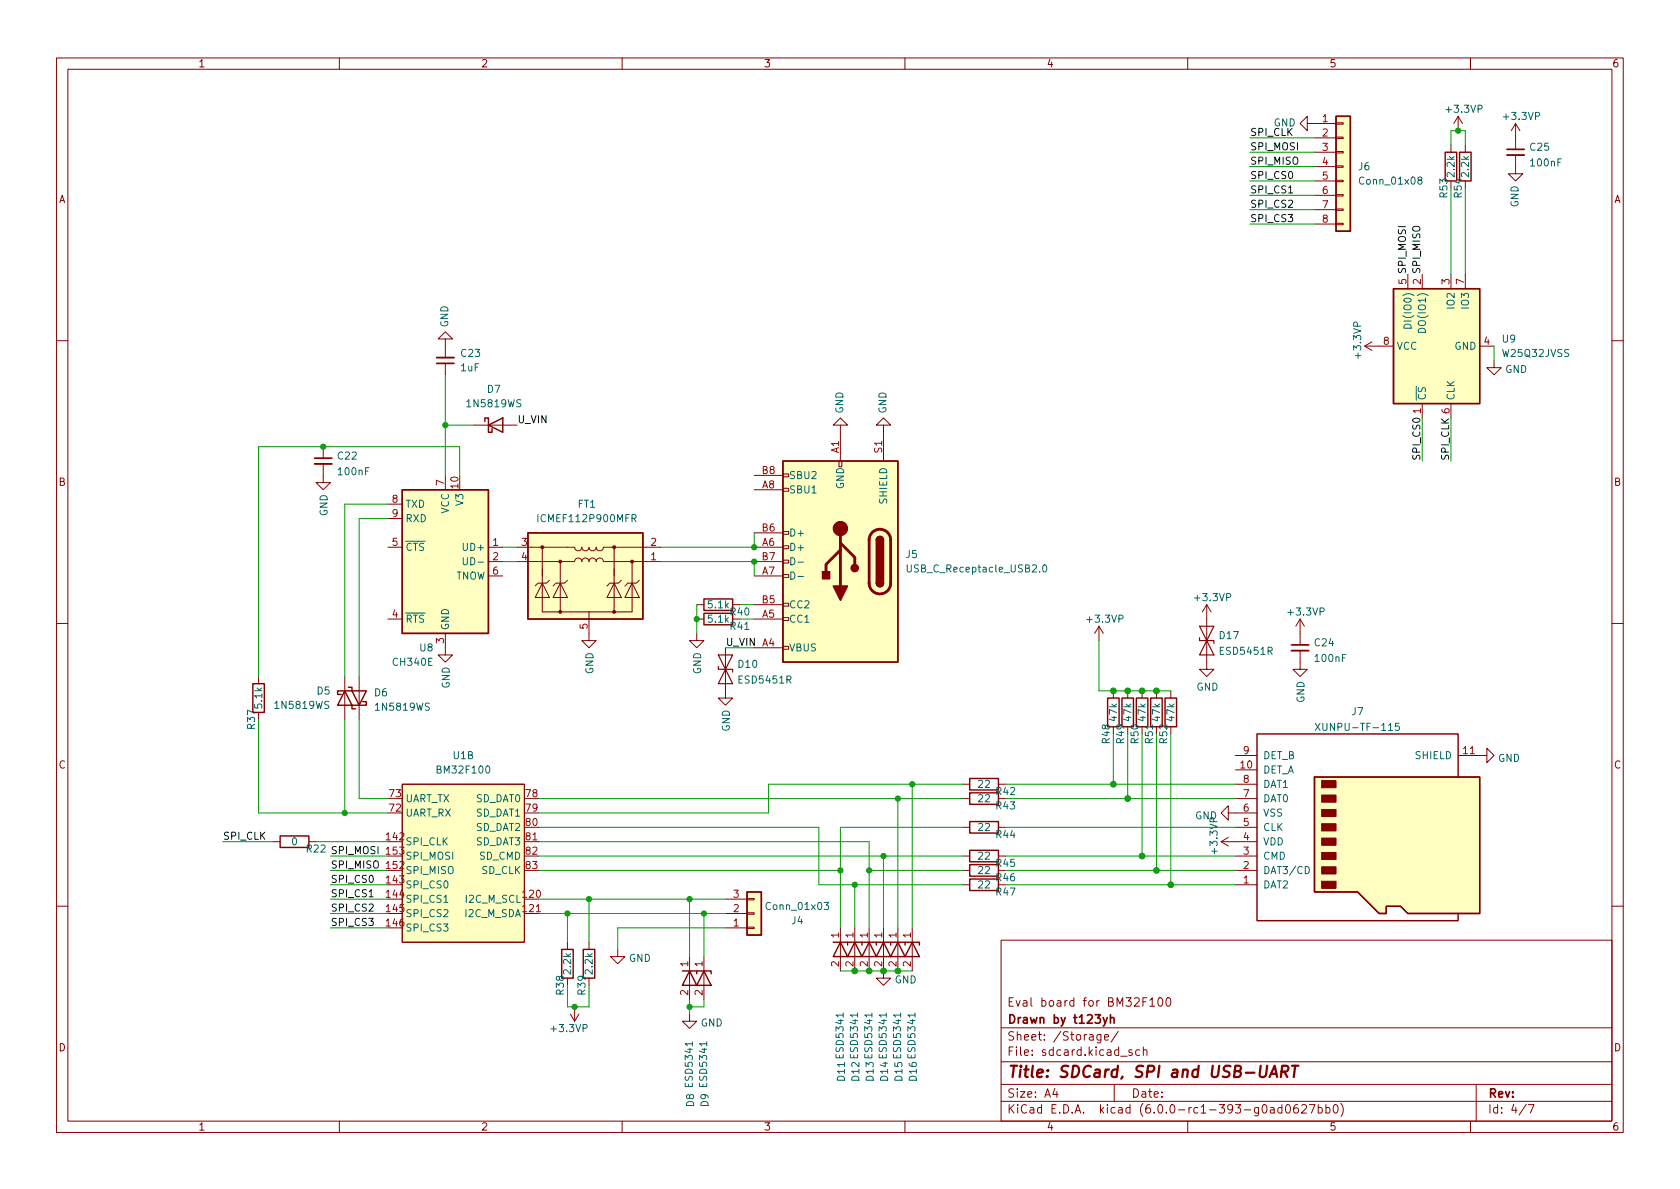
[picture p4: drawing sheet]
<svg xmlns="http://www.w3.org/2000/svg" width="297mm" height="210mm" viewBox="0 0 297 210" stroke-linecap="round" stroke-linejoin="round" font-family="sans-serif">
<g fill="none" stroke="#840000" stroke-width=".18">
<path d="M10 10.2h277v190.1h-277zM12 12.2h273v186.1h-273zM60 10.2v2M110 10.2v2M160 10.2v2M210 10.2v2M260 10.2v2M231.1 21.8v1.3l-1.2-1.3 1.2-1.2v1.2h5.1M232.4 24.4h3.8M232.4 26.9h3.8M232.4 29.5h3.8M232.4 32h3.8"/>
<path d="M232.4 34.5h3.8M232.4 37.1h3.8M232.4 39.6h3.8M236.2 39.5h1.3v.2h-1.3zM236.2 37h1.3v.2h-1.3zM236.2 34.4h1.3v.3h-1.3zM236.2 31.9h1.3v.2h-1.3zM236.2 29.3h1.3v.3h-1.3zM236.2 26.8h1.3v.2h-1.3zM236.2 24.3h1.3v.2h-1.3zM236.2 21.7h1.3v.3h-1.3zM256.5 25.6v1.3"/>
<path d="M257.8 20.6l-.8 1.2M257.8 20.6v2.5M257.8 20.6l.8 1.2M259.1 25.6v1.3M268 27.4v3.3h-1.3l1.3 1.3 1.2-1.3h-1.2M268 21.8v4.6M268 21.8l-.8 1.3M268 21.8l.7 1.3M78.7 59.9h1.3l-1.3-1.2-1.2 1.2h1.2v3.3M248.9 48.5v2.5M251.5 48.5v2.5M256.5 48.5v2.5"/>
<path d="M259.1 48.5v2.5M10 60.2h2M57.1 79v2M78.7 64.3v2M83.8 75.2h7.6M148.6 75.2h1.3l-1.3-1.3-1.3 1.3h1.3v6.3M156.2 75.2h1.3l-1.3-1.3-1.3 1.3h1.3v6.3M241.3 61.2l1.3 .8M241.3 61.2h5.1M242.6 60.4l-1.3 .8M251.5 71.4v2.5M256.5 71.4v2.5"/>
<path d="M261.6 61.2h2.6M264.2 63.7v1.3h1.2l-1.2 1.3-1.3-1.3h1.3M285 60.2h2M57.1 82v3.3h1.3l-1.3 1.3-1.2-1.3h1.2M68.6 96.8h2.5M68.6 89.1h2.5M68.6 91.7h2.5M78.7 84.1v2.5M86.4 96.8h2.5M86.4 99.3h2.5M91.4 96.8h10.2a.64 .64 0 0 0 .6 .6 .64 .64 0 0 0 .7-.6 .64 .64 0 0 0 .6 .6 .64 .64 0 0 0 .6-.6 .64 .64 0 0 0 .7 .6 .64 .64 0 0 0 .6-.6 .64 .64 0 0 0 .6 .6 .64 .64 0 0 0 .7-.6h10.1M91.4 99.3h10.2a.64 .64 0 0 1 .6-.6 .64 .64 0 0 1 .7 .6 .64 .64 0 0 1 .6-.6 .64 .64 0 0 1 .6 .6 .64 .64 0 0 1 .7-.6 .64 .64 0 0 1 .6 .6 .64 .64 0 0 1 .6-.6 .64 .64 0 0 1 .7 .6h10.1"/>
<path d="M95.9 96.8v11.4h15.9v-8.9M99.1 99.3v8.9M108.6 96.8v11.4M133.3 96.8h5.1M133.3 86.6h5.1M133.3 94.2h5.1M133.3 99.3h5.1M133.3 84.1h5.1M138.4 83.8h1v.5h-1zM138.4 86.4h1v.5h-1zM138.4 94h1v.5h-1zM138.4 96.5h1v.5h-1z"/>
<path d="M138.4 99.1h1v.5h-1zM148.3 81.5h.5v1h-.5zM10 110.2h2M45.7 119.6v1.3M61 119.6v7.6M63.5 119.6v7.6M68.6 109.5h2.5M78.7 112v3.8h1.3l-1.3 1.3-1.2-1.3h1.2M86.4 101.8h2.5M95.9 103.1l1.3 2.6h-2.6zM97.2 102.6l-.6 .5h-1.5l-.5 .5M99.1 103.1l1.2 2.6h-2.5z"/>
<path d="M100.3 102.6l-.5 .5h-1.5l-.5 .5M104.1 108.2v5.1h1.3l-1.3 1.2-1.2-1.2h1.2M108.6 103.1l1.3 2.6h-2.6zM109.9 102.6l-.6 .5h-1.5l-.5 .5M111.8 103.1l1.2 2.6h-2.5zM113 102.6l-.5 .5h-1.5l-.5 .5M123.2 112v1.3h1.3l-1.3 1.2-1.3-1.2h1.3M123.2 109.5h1.3M123.2 106.9h1.3M128.3 114.5v8.9h1.2l-1.2 1.3-1.3-1.3h1.3M129.5 106.9h1.3M133.3 109.5h5.1"/>
<path d="M133.3 106.9h5.1M133.3 114.5h5.1M133.3 101.8h5.1M138.4 101.6h1v.5h-1zM138.4 106.7h1v.5h-1zM138.4 109.2h1v.5h-1zM138.4 114.3h1v.5h-1zM194.3 110.7l-.8 1.3M194.3 110.7v2.6M194.3 110.7l.8 1.3M213.4 106.9v11.5h1.2l-1.2 1.2-1.3-1.2h1.3M213.4 106.9l-.8 1.3"/>
<path d="M213.4 106.9l.7 1.3M229.9 115.1v3.3h1.2l-1.2 1.2-1.3-1.2h1.3M229.9 109.5l-.8 1.2M229.9 109.5v4.5M229.9 109.5l.7 1.2M285 110.2h2M71.1 138.7h21.6v27.9h-21.6zM170.2 138.7h1.2M176.5 138.7h1.3M196.8 122.2v1.2M199.4 122.2v1.2M201.9 122.2v1.2"/>
<path d="M204.5 122.2v1.2M207 122.2v1.2M218.4 136.1h3.8M218.4 133.6h3.8M218.4 138.7h3.8M257.8 133.6h5.1v-1.3l1.3 1.3-1.3 1.3v-1.3M48.3 148.8h1.2M54.6 148.8h1.3M92.7 148.8h2.5M128.3 159h3.8M132.1 158.9h1.2v.2h-1.2zM170.2 156.5h1.2"/>
<path d="M170.2 153.9h1.2M170.2 151.4h1.2M170.2 146.3h1.2M170.2 141.2h1.2M176.5 151.4h1.3M176.5 146.3h1.3M176.5 141.2h1.3M215.9 148.8h6.3M215.9 148.8l1.3 .8M217.2 143.8v-1.3l-1.3 1.3 1.3 1.2v-1.2h5M217.2 148.1l-1.3 .7M218.4 156.5h3.8"/>
<path d="M218.4 153.9h3.8M218.4 151.4h3.8M218.4 146.3h3.8M218.4 141.2h3.8M10 160.2h2M100.3 166.6v1.3M100.8 179.3l.8 1.3M101.6 178v2.6M102.4 179.3l-.8 1.3M104.1 166.6v1.3M109.2 167.9v1.3h1.3l-1.3 1.2-1.3-1.2h1.3M121.9 179.3v1.3h1.3l-1.3 1.3-1.3-1.3h1.3"/>
<path d="M121.9 169.2v7.6M124.5 169.2v7.6M128.3 164.1h3.8M128.3 161.5h3.8M132.1 161.4h1.2v.3h-1.2zM132.1 164h1.2v.2h-1.2zM148.6 164.1v7.6M151.1 164.1v7.6M153.7 164.1v7.6M156.2 164.1v8.9h1.3l-1.3 1.2-1.3-1.2h1.3M158.7 164.1v7.6M161.3 164.1v7.6"/>
<path d="M177 166.3h108v32h-108zM202.1 177.1h.5M202.8 176.4h-.7v1.5M203.3 176.9l.4-.5v1.5M203.3 177.9h.8M204.9 176.5l.2-.1a.81 .81 0 0 1 .6 .7 .81 .81 0 0 1-.3 .8h-.2a.81 .81 0 0 1-.6-.6 .81 .81 0 0 1 .3-.8zM206.3 176.6l.2-.2a.81 .81 0 0 1 .6 .7 .81 .81 0 0 1-.3 .8h-.2a.81 .81 0 0 1-.3-1.3zM285 160.2h2M60 198.3v2M110 198.3v2M160 198.3v2M177 194.8h108"/>
<path d="M177 191.8h108M177 187.8h108M177 181.8h108M186.5 192.5l-.4 1h1M186.9 193v1M194.6 182.9v1.2l-.2 .3h-.4M194.6 183l-.4-.1-.3 .3v.4l.2 .3h.5M195.3 183.4l.7-.1-.1-.3-.4-.1-.2 .2 .1 .8h.5M197 191.8v3M197.7 182.4l-1.3 1.9M198.1 186.8h1.2M200.1 185.7l-.3-.1-.2 .2v.3l.5 .1v.4h-.5"/>
<path d="M201.5 185.7l-.4-.1-.3 .3v.4l.1 .3h.6M202.1 185.8l.3-.2 .3 .1 .1 .9M202.1 185.1v1.5M210 198.3v2M224.6 195.9h.6l.1 .9M225.3 196.2l-.5 .1a.29 .29 0 0 0-.2 .2 .29 .29 0 0 0 .2 .3h.5M226.6 195.9l-.4-.1-.3 .3v.4l.2 .3h.5M226.6 195.3v1.5M227.5 195.4l.1-.1a.81 .81 0 0 1 .6 .7 .81 .81 0 0 1-.3 .8h-.1a.81 .81 0 0 1-.6-.6 .81 .81 0 0 1 .3-.8zM229.4 195.3a.59 .59 0 0 0-.7 .7v.5l.2 .3h.4l.2-.1 .1-.5-.2-.2-.4-.1-.3 .3M230.1 195.5l.6-.2 .2 .2 .1 .3-.9 1h.9M231.5 195.3h1l-.6 1.5"/>
<path d="M233.1 195.9l.4-.1 .3 .3v.4l-.2 .3h-.5M233.1 195.3v1.5M234.4 195.9l.5-.1 .2 .3v.4l-.1 .3h-.6M234.4 195.3v1.5M235.9 195.4l.2-.1a.81 .81 0 0 1 .6 .7 .81 .81 0 0 1-.3 .8h-.2a.81 .81 0 0 1-.6-.6 .81 .81 0 0 1 .3-.8zM237.1 195.1a1.72 1.72 0 0 1 0 2.3M260 198.3v2M261 191.8v6.5M269.9 195.3l-1.3 1.9M270.2 195.3h1l-.6 1.5"/>
</g>
<path d="M224.5 190.5l.9-2 .4 2M224.7 189.9h1M226.6 189.5h.7a.55 .55 0 0 0 .5-.5 .55 .55 0 0 0-.3-.5h-.8l-.2 2M227.1 189.5l.5 1M228.4 188.5h1.2M229 188.5l-.2 2" fill="none" stroke="#840000" stroke-width=".4"/>
<path d="M266.4 26.4h3.1M77.2 64.3h3.1M55.6 81h3.1M228.3 114h3.1M195.1 179.9l.3 1M195.8 179.9l-.5 1.4-.2 .1M196.3 179.4v1.5M196.3 180.1l.3-.2 .3 .1 .1 .9" fill="none" stroke="#840000" stroke-width=".3"/>
<g fill="#ffffc2" stroke="#ffffc2" stroke-width=".18">
<path d="M232.4 137.4h29.2v24.1h-12.7l-1.3-1.2h-2.5v1.2h-1.3l-3.8-3.8h-7.6z"/>
<path d="M71.1 138.7h21.6v27.9h-21.6z"/>
<path d="M246.4 51h15.2v20.4h-15.2z"/>
<path d="M236.2 20.6h2.6v20.3h-2.6z"/>
<path d="M138.4 81.5h20.3v35.6h-20.3z"/>
<path d="M71.1 86.6h15.3v25.4h-15.3z"/>
<path d="M93.3 94.2h20.4v15.3h-20.4z"/>
<path d="M132.1 157.7h2.5v7.6h-2.5z"/>
</g>
<g fill="none" stroke="#840000" stroke-width=".25">
<path d="M236.2 20.6h2.6v20.3h-2.6zM255.5 26.9h2.1v5.1h-2.1zM258.1 26.9h2v5.1h-2zM246.4 51h15.2v20.4h-15.2zM85.7 74.5v-.6h.7v2.5h.6v-.6M86.4 75.2l2.5-1.3v2.5zM71.1 86.6h15.3v25.4h-15.3zM93.3 94.2h20.4v15.3h-20.4zM138.4 81.5h20.3v35.6h-20.3zM154.9 95.5a.64 .64 0 0 1 .7-.6 .64 .64 0 0 1 .6 .6M124.5 108.5h5v2h-5zM124.5 105.9h5v2h-5z"/>
<path d="M154.9 103.1a.64 .64 0 0 0 .7 .7 .64 .64 0 0 0 .6-.7M44.7 120.9h2v5.1h-2zM61 122.2l1.2 2.5h-2.5zM61.6 121.5h.6v.7h-2.5v.6h.6M62.2 122.2h2.6l-1.3 2.5zM64.1 124.1h.7v.6h-2.6v.6h.7M171.4 137.7h5.1v2h-5.1zM195.8 123.4h2.1v5.1h-2.1zM198.4 123.4h2v5.1h-2zM200.9 123.4h2v5.1h-2zM203.5 123.4h2v5.1h-2zM206 123.4h2v5.1h-2z"/>
<path d="M232.4 137.4h29.2v24.1h-12.7l-1.3-1.2h-2.5v1.2h-1.3l-3.8-3.8h-7.6zM257.8 137.4v-7.6h-35.6v33h35.6v-1.3M49.5 147.8h5.1v2.1h-5.1zM132.1 157.7h2.5v7.6h-2.5zM171.4 152.9h5.1v2h-5.1zM171.4 150.4h5.1v2h-5.1zM171.4 155.4h5.1v2.1h-5.1zM171.4 145.3h5.1v2h-5.1zM171.4 140.2h5.1v2h-5.1zM99.3 167.9h2v5.1h-2zM103.1 167.9h2.1v5.1h-2.1zM120.6 171.7h2.6v.5"/>
<path d="M121.9 171.7l1.3 2.5h-2.6zM123.2 171.7h2.5v.5M124.5 171.7l1.2 2.5h-2.5zM147.3 166.6h2.6v.5M148.6 166.6l1.3 2.6h-2.6zM149.9 166.6h2.5v.5M151.1 166.6l1.3 2.6h-2.5zM152.4 166.6h2.5v.5M153.7 166.6l1.2 2.6h-2.5zM154.9 166.6h2.6v.5M156.2 166.6l1.3 2.6h-2.6zM157.5 166.6h2.5v.5"/>
<path d="M158.7 166.6l1.3 2.6h-2.5zM160 166.6h2.6v.5M161.3 166.6l1.3 2.6h-2.6z"/>
</g>
<g fill="#840000" stroke="#840000" stroke-width=".18">
<path d="M233.7 138h2.5v1.3h-2.5z"/>
<path d="M233.7 140.6h2.5v1.3h-2.5z"/>
<path d="M233.7 143.1h2.5v1.3h-2.5z"/>
<path d="M233.7 145.7h2.5v1.2h-2.5z"/>
<path d="M233.7 148.2h2.5v1.3h-2.5z"/>
<path d="M233.7 150.7h2.5v1.3h-2.5z"/>
<path d="M233.7 153.3h2.5v1.3h-2.5z"/>
<path d="M233.7 155.8h2.5v1.3h-2.5z"/>
<circle cx="148.6" cy="93.5" r="1.27"/>
<circle cx="111.8" cy="99.3" r=".25"/>
<circle cx="108.6" cy="108.2" r=".25"/>
<circle cx="108.6" cy="96.8" r=".25"/>
<circle cx="99.1" cy="108.2" r=".25"/>
<circle cx="99.1" cy="99.3" r=".25"/>
<circle cx="95.9" cy="96.8" r=".25"/>
</g>
<g fill="none" stroke="#006464" stroke-width=".18">
<path d="M250.9 31.8l-.2-.2 .1-.2 .1-.1 .4 .1 .1 .1v.2l-.6 .2-.1 .2v.2l.2 .3h.3l.2-.3v-.3l-.2-.2M248.3 57.6a.68 .68 0 0 1 .8-.2 .68 .68 0 0 1 .4 .6h-1.3zM250.9 58.2a.66 .66 0 0 1 .8-.1 .66 .66 0 0 1 .3 .7h-1.2zM81.9 98.6v1l.2 .3 .4-.1 .1-.2v-1M139.8 98.6a.64 .64 0 0 1 .8 .6 .64 .64 0 0 1-.8 .7zM141.1 99.4h1M160.4 99.9v1l.2 .3h.3l.2-.3v-1M184.5 99.9h.2a.68 .68 0 0 1 .4 .6 .68 .68 0 0 1-.4 .7 .84 .84 0 0 1-.2-1.3zM139.8 101.2a.64 .64 0 0 1 .8 .6 .64 .64 0 0 1-.8 .6zM141.1 101.9h1M232.6 127.9l.8 1.3M233.4 127.9l-.8 1.3"/>
<path d="M247.4 127.9h-.6l-.1 .6 .2-.1h.4l.1 .2v.5l-.2 .1-.5-.1M78.5 159.6h.7M145.7 159.6h.8l-.4 .5 .3 .1v.5l-.1 .1-.6-.1M230.8 153.2a.64 .64 0 0 1 .7 .7 .64 .64 0 0 1-.7 .6z"/>
</g>
<path d="M127 117.9v.5h2.5v.5M127 115.8h2.5l-1.2 2.6zM128.3 118.4l1.2 2.5h-2.5zM212.1 112.8v.5h2.5v.5M212.1 110.7h2.5l-1.2 2.6zM213.4 113.3l1.2 2.5h-2.5z" fill="none" stroke="#840000" stroke-width=".2"/>
<path d="M266.4 27.4h3.1M77.2 63.2h3.1M55.6 82h3.1M228.3 115.1h3.1" fill="none" stroke="#840000" stroke-width=".33"/>
<path d="M148.6 96l2.5 2.5v1.3M148.6 97.3l-2.6 2.5v1.3M148.6 93.5v10.1M154.2 94.2a1.91 1.91 0 0 1 2.1-.5 1.91 1.91 0 0 1 1.2 1.8v7.6a1.91 1.91 0 0 1-1.9 1.9 1.91 1.91 0 0 1-1.9-1.9v-7.8l.1-.6z" fill="none" stroke="#840000" stroke-width=".51"/>
<g fill="#840000" stroke="#840000" stroke-width=".25">
<path d="M155.1 95.1a.64 .64 0 0 1 .7-.2 .64 .64 0 0 1 .4 .6h-1.3z"/>
<path d="M154.9 95.5h1.3v7.6h-1.3z"/>
<path d="M154.9 103.1h1.3a.64 .64 0 0 1-.6 .7 .64 .64 0 0 1-.7-.7z"/>
<path d="M147.3 103.6h2.6l-1.3 2.6z"/>
<path d="M145.4 101.1h1.3v1.3h-1.3z"/>
<circle cx="151.1" cy="100.5" r=".63"/>
</g>
<path d="M227.8 34.1h.8M65.3 158.6h.7" fill="none" stroke="#0f0f0f" stroke-width=".18"/>
<g fill="none" stroke="#009600" stroke-width=".18">
<path d="M221 29.5h11.4M221 32h11.4M221 34.5h11.4M221 24.4h11.4M221 39.6h11.4M221 37.1h11.4M221 26.9h11.4M256.5 25.6v-2.5h2.6v2.5M256.5 33.3v15.2M259.1 33.3v15.2M78.7 66.3v17.8M78.7 75.2h5.1"/>
<path d="M251.5 73.9v7.6M256.5 73.9v7.6M264.2 61.2v2.5M68.6 89.1h-7.6v30.5M68.6 91.7h-5.1v27.9M81.3 84.1v-5.1h-35.6v40.6M88.9 99.3h2.5M88.9 96.8h2.5M116.8 99.3h16.5v2.5M133.3 94.2v2.6h-16.5M123.2 106.9v5.1M128.3 114.5h5"/>
<path d="M130.8 106.9h2.5M130.8 109.5h2.5M194.3 113.3v8.9h12.7M45.7 127.2v16.6h22.9M61 127.2v16.6M63.5 127.2v14h5.1M161.3 138.7v25.4M170.2 138.7h-34.3v5.1h-40.7M177.8 138.7h40.6M196.8 129.8v8.9M199.4 129.8v11.4M201.9 129.8v21.6"/>
<path d="M204.5 129.8v24.1M207 129.8v26.7M39.4 148.8h8.9M55.9 148.8h12.7M58.4 159h10.2M58.4 151.4h10.2M58.4 153.9h10.2M58.4 156.5h10.2M95.2 159h33.1M95.2 148.8h58.5v15.3M95.2 151.4h75M95.2 146.3h49.6v10.2h25.4"/>
<path d="M95.2 153.9h53.4M95.2 141.2h75M104.1 159v7.6M121.9 159v10.2M151.1 156.5v7.6M153.7 153.9h16.5M156.2 151.4v12.7M158.7 141.2v22.9M170.2 146.3h-21.6v17.8M177.8 151.4h40.6M177.8 146.3h40.6M177.8 153.9h40.6"/>
<path d="M177.8 141.2h40.6M177.8 156.5h40.6M58.4 161.5h10.2M58.4 164.1h10.2M95.2 161.5h33.1M100.3 174.2v3.8h3.8v-3.8M100.3 161.5v5.1M121.9 176.8v2.5M124.5 176.8v1.2h-2.6M124.5 161.5v7.7M128.3 164.1h-19.1v3.8M148.6 171.7h12.7"/>
</g>
<g fill="#009600" stroke="#009600" stroke-width=".18">
<circle cx="104.1" cy="159" r=".46"/>
<circle cx="61" cy="143.8" r=".46"/>
<circle cx="133.3" cy="96.8" r=".46"/>
<circle cx="133.3" cy="99.3" r=".46"/>
<circle cx="124.5" cy="161.5" r=".46"/>
<circle cx="123.2" cy="109.5" r=".46"/>
<circle cx="121.9" cy="159" r=".46"/>
<circle cx="100.3" cy="161.5" r=".46"/>
<circle cx="101.6" cy="178" r=".46"/>
<circle cx="121.9" cy="178" r=".46"/>
<circle cx="151.1" cy="171.7" r=".51"/>
<circle cx="57.1" cy="79" r=".46"/>
<circle cx="78.7" cy="75.2" r=".46"/>
<circle cx="156.2" cy="171.7" r=".51"/>
<circle cx="153.7" cy="171.7" r=".51"/>
<circle cx="151.1" cy="156.5" r=".46"/>
<circle cx="158.8" cy="171.7" r=".51"/>
<circle cx="148.6" cy="153.9" r=".46"/>
<circle cx="153.7" cy="153.9" r=".46"/>
<circle cx="158.7" cy="141.2" r=".46"/>
<circle cx="156.2" cy="151.4" r=".46"/>
<circle cx="161.3" cy="138.7" r=".46"/>
<circle cx="201.9" cy="151.4" r=".51"/>
<circle cx="204.5" cy="153.9" r=".51"/>
<circle cx="199.4" cy="141.2" r=".51"/>
<circle cx="196.9" cy="138.7" r=".51"/>
<circle cx="207" cy="156.5" r=".51"/>
<circle cx="257.8" cy="23.1" r=".46"/>
<circle cx="201.9" cy="122.2" r=".51"/>
<circle cx="204.5" cy="122.2" r=".51"/>
<circle cx="196.9" cy="122.2" r=".51"/>
<circle cx="199.4" cy="122.2" r=".51"/>
</g>
<text font-size="2.8" fill="#840000" x="178" y="190.6">Title: SDCard, SPI and USB-UART</text>
<g font-size="2.1" fill="#840000">
<text x="178" y="178">Eval board for BM32F100</text>
<text x="178" y="184">Sheet: /Storage/</text>
<text x="178" y="181">Drawn by t123yh</text>
<text x="178" y="186.7">File: sdcard.kicad_sch</text>
<text x="178" y="196.9">KiCad E.D.A. kicad (6.0.0-rc1-393-g0ad0627bb0)</text>
<text x="178" y="194.1">Size: A4</text>
<text x="200" y="194.1">Date:</text>
<text x="263" y="194.1">Rev:</text>
<text x="263" y="196.9">Id: 4/7</text>
</g>
<g font-size="1.8" fill="#840000">
<text x="35" y="11.9">1</text>
<text x="85" y="11.9">2</text>
<text x="135" y="11.9">3</text>
<text x="185" y="11.9">4</text>
<text x="235" y="11.9">5</text>
<text x="285" y="11.9">6</text>
<text x="10.3" y="35.9">A</text>
<text x="285.3" y="35.9">A</text>
<text x="10.3" y="85.9">B</text>
<text x="285.3" y="85.9">B</text>
<text x="10.3" y="135.9">C</text>
<text x="285.3" y="135.9">C</text>
<text x="176.2" y="155.8">R46</text>
<text x="10.3" y="185.9">D</text>
<text x="285.3" y="185.9">D</text>
<text x="35" y="199.9">1</text>
<text x="85" y="199.9">2</text>
<text x="135" y="199.9">3</text>
<text x="185" y="199.9">4</text>
<text x="235" y="199.9">5</text>
<text x="285" y="199.9">6</text>
</g>
<g font-size="1.8" fill="#006464">
<text x="225.2" y="22.3">GND</text>
<text x="255.9" y="19.9">+3.3VP</text>
<text x="266.1" y="21.2">+3.3VP</text>
<text x="270.6" y="26.6">C25</text>
<text x="270.8" y="29.4">100nF</text>
<text x="240.2" y="30.1">J6</text>
<text x="240.7" y="32.6">Conn_01x08</text>
<text x="255.9" y="34.9" transform="rotate(-90 255.9 34.9)">R53</text>
<text x="257.2" y="31.2" transform="rotate(-90 257.2 31.2)">2.2k</text>
<text x="258.4" y="34.9" transform="rotate(-90 258.4 34.9)">R54</text>
<text x="259.7" y="31.2" transform="rotate(-90 259.7 31.2)">2.2k</text>
<text x="268.5" y="36.7" transform="rotate(-90 268.5 36.7)">GND</text>
<text x="79.2" y="57.9" transform="rotate(-90 79.2 57.9)">GND</text>
<text x="249.6" y="57.4" transform="rotate(-90 249.6 57.4)">DI(IO0)</text>
<text x="252.1" y="58.2" transform="rotate(-90 252.1 58.2)">DO(IO1)</text>
<text x="257.2" y="54.4" transform="rotate(-90 257.2 54.4)">IO2</text>
<text x="259.7" y="54.4" transform="rotate(-90 259.7 54.4)">IO3</text>
<text x="81.5" y="65.6">1uF</text>
<text x="81.6" y="63.1">C23</text>
<text x="240.7" y="63.1" transform="rotate(-90 240.7 63.1)">+3.3VP</text>
<text x="246.9" y="61.8">VCC</text>
<text x="257.2" y="61.8">GND</text>
<text x="265.6" y="60.6">U9</text>
<text x="265.8" y="63.1">W25Q32JVSS</text>
<text x="266.1" y="65.9">GND</text>
<text x="86.2" y="69.5">D7</text>
<text x="252.1" y="70.9" transform="rotate(-90 252.1 70.9)">~{CS}</text>
<text x="257.2" y="70.9" transform="rotate(-90 257.2 70.9)">CLK</text>
<text x="82.8" y="72">1N5819WS</text>
<text x="149.1" y="73.1" transform="rotate(-90 149.1 73.1)">GND</text>
<text x="156.7" y="73.1" transform="rotate(-90 156.7 73.1)">GND</text>
<text x="59.8" y="81.3">C22</text>
<text x="59.9" y="84">100nF</text>
<text x="71.6" y="89.8">TXD</text>
<text x="81.9" y="89.3" transform="rotate(-90 81.9 89.3)">V3</text>
<text x="102.2" y="89.8">FT1</text>
<text x="139.4" y="87.2">SBU1</text>
<text x="139.4" y="84.7">SBU2</text>
<text x="149.2" y="86.5" transform="rotate(-90 149.2 86.5)">GND</text>
<text x="156.8" y="89" transform="rotate(-90 156.8 89)">SHIELD</text>
<text x="57.9" y="91.3" transform="rotate(-90 57.9 91.3)">GND</text>
<text x="71.6" y="92.3">RXD</text>
<text x="79.4" y="90.9" transform="rotate(-90 79.4 90.9)">VCC</text>
<text x="95.6" y="92.3">ICMEF112P900MFR</text>
<text x="139.4" y="94.9">D+</text>
<text x="71.6" y="97.4">~{CTS}</text>
<text x="82.3" y="97.4">UD+</text>
<text x="82.7" y="99.9">UD-</text>
<text x="139.4" y="97.4">D+</text>
<text x="160.2" y="98.7">J5</text>
<text x="161" y="101.2">USB_C_Receptacle_USB2.0</text>
<text x="80.4" y="102.5">TNOW</text>
<text x="125.3" y="107.6">5.1k</text>
<text x="139.4" y="107.6">CC2</text>
<text x="211.5" y="106.3">+3.3VP</text>
<text x="71.6" y="110.1">~{RTS}</text>
<text x="79.4" y="111.5" transform="rotate(-90 79.4 111.5)">GND</text>
<text x="125.3" y="110.1">5.1k</text>
<text x="129.2" y="111.4">R41</text>
<text x="129.2" y="108.8">R40</text>
<text x="139.4" y="110.1">CC1</text>
<text x="192.4" y="110.1">+3.3VP</text>
<text x="215.7" y="113">D17</text>
<text x="228" y="108.8">+3.3VP</text>
<text x="69.6" y="117.7">CH340E</text>
<text x="74.2" y="115.2">U8</text>
<text x="104.9" y="119.2" transform="rotate(-90 104.9 119.2)">GND</text>
<text x="124" y="119.2" transform="rotate(-90 124 119.2)">GND</text>
<text x="130.6" y="118.1">D10</text>
<text x="139.4" y="115.2">VBUS</text>
<text x="215.9" y="115.8">ESD5451R</text>
<text x="232.5" y="114.3">C24</text>
<text x="232.7" y="117.1">100nF</text>
<text x="46.4" y="125.2" transform="rotate(-90 46.4 125.2)">5.1k</text>
<text x="48.8" y="125.3">1N5819WS</text>
<text x="56.1" y="122.8">D5</text>
<text x="66.2" y="123.1">D6</text>
<text x="66.6" y="125.7">1N5819WS</text>
<text x="79.5" y="121.8" transform="rotate(-90 79.5 121.8)">GND</text>
<text x="130.8" y="120.9">ESD5451R</text>
<text x="211.5" y="122.1">GND</text>
<text x="230.6" y="124.3" transform="rotate(-90 230.6 124.3)">GND</text>
<text x="45.1" y="128.9" transform="rotate(-90 45.1 128.9)">R37</text>
<text x="129" y="129.4" transform="rotate(-90 129 129.4)">GND</text>
<text x="196.2" y="131.4" transform="rotate(-90 196.2 131.4)">R48</text>
<text x="197.5" y="127.5" transform="rotate(-90 197.5 127.5)">47k</text>
<text x="198.8" y="131.4" transform="rotate(-90 198.8 131.4)">R49</text>
<text x="200" y="127.5" transform="rotate(-90 200 127.5)">47k</text>
<text x="201.3" y="131.4" transform="rotate(-90 201.3 131.4)">R50</text>
<text x="202.6" y="127.5" transform="rotate(-90 202.6 127.5)">47k</text>
<text x="203.8" y="131.4" transform="rotate(-90 203.8 131.4)">R51</text>
<text x="205.1" y="127.5" transform="rotate(-90 205.1 127.5)">47k</text>
<text x="206.4" y="131.4" transform="rotate(-90 206.4 131.4)">R52</text>
<text x="207.6" y="127.5" transform="rotate(-90 207.6 127.5)">47k</text>
<text x="233.8" y="129.2">XUNPU-TF-115</text>
<text x="239" y="126.5">J7</text>
<text x="77.5" y="136.8">BM32F100</text>
<text x="80.1" y="134.2">U1B</text>
<text x="223.3" y="136.8">DET_A</text>
<text x="223.3" y="134.2">DET_B</text>
<text x="250.3" y="134.2">SHIELD</text>
<text x="264.8" y="134.7">GND</text>
<text x="71.6" y="141.9">UART_TX</text>
<text x="84.1" y="141.9">SD_DAT0</text>
<text x="173" y="141.9">22</text>
<text x="173" y="139.3">22</text>
<text x="176.2" y="143.1">R43</text>
<text x="176.2" y="140.6">R42</text>
<text x="223.3" y="141.9">DAT0</text>
<text x="223.3" y="139.3">DAT1</text>
<text x="51.6" y="149.5">0</text>
<text x="71.6" y="149.5">SPI_CLK</text>
<text x="71.6" y="144.4">UART_RX</text>
<text x="84.1" y="144.4">SD_DAT1</text>
<text x="84.1" y="146.9">SD_DAT2</text>
<text x="84.1" y="149.5">SD_DAT3</text>
<text x="173" y="146.9">22</text>
<text x="176.2" y="148.2">R44</text>
<text x="211.3" y="144.9">GND</text>
<text x="223.3" y="149.5">VDD</text>
<text x="223.3" y="146.9">CLK</text>
<text x="223.3" y="144.4">VSS</text>
<text x="71.6" y="154.6">SPI_MISO</text>
<text x="71.6" y="152">SPI_MOSI</text>
<text x="84.7" y="152">SD_CMD</text>
<text x="85.1" y="154.6">SD_CLK</text>
<text x="173" y="154.6">22</text>
<text x="173" y="152">22</text>
<text x="176.2" y="153.3">R45</text>
<text x="215.3" y="150.7" transform="rotate(-90 215.3 150.7)">+3.3VP</text>
<text x="223.3" y="154.6">DAT3/CD</text>
<text x="223.3" y="152">CMD</text>
<text x="71.6" y="157.1">SPI_CS0</text>
<text x="71.6" y="159.6">SPI_CS1</text>
<text x="82.5" y="159.6">I2C_M_SCL</text>
<text x="135.8" y="160.9">Conn_01x03</text>
<text x="173" y="157.1">22</text>
<text x="176.2" y="158.4">R47</text>
<text x="223.3" y="157.1">DAT2</text>
<text x="71.6" y="162.2">SPI_CS2</text>
<text x="71.6" y="164.7">SPI_CS3</text>
<text x="82.3" y="162.2">I2C_M_SDA</text>
<text x="140" y="163.4">J4</text>
<text x="101" y="172.1" transform="rotate(-90 101 172.1)">2.2k</text>
<text x="104.8" y="172.1" transform="rotate(-90 104.8 172.1)">2.2k</text>
<text x="111.2" y="170.1">GND</text>
<text x="158.2" y="173.9">GND</text>
<text x="99.7" y="175.9" transform="rotate(-90 99.7 175.9)">R38</text>
<text x="103.5" y="175.9" transform="rotate(-90 103.5 175.9)">R39</text>
<text x="97.7" y="182.5">+3.3VP</text>
<text x="123.9" y="181.5">GND</text>
<text x="122.5" y="192" transform="rotate(-90 122.5 192)">ESD5341</text>
<text x="125" y="192" transform="rotate(-90 125 192)">ESD5341</text>
<text x="149.4" y="191.1" transform="rotate(-90 149.4 191.1)">D11 ESD5341</text>
<text x="151.9" y="191.1" transform="rotate(-90 151.9 191.1)">D12 ESD5341</text>
<text x="154.5" y="191.1" transform="rotate(-90 154.5 191.1)">D13 ESD5341</text>
<text x="157" y="191.1" transform="rotate(-90 157 191.1)">D14 ESD5341</text>
<text x="159.5" y="191.1" transform="rotate(-90 159.5 191.1)">D15 ESD5341</text>
<text x="162.1" y="191.1" transform="rotate(-90 162.1 191.1)">D16 ESD5341</text>
<text x="122.7" y="195.7" transform="rotate(-90 122.7 195.7)">D8</text>
<text x="125.3" y="195.7" transform="rotate(-90 125.3 195.7)">D9</text>
</g>
<g font-size="1.8" fill="#a90000">
<text x="233.8" y="21.6">1</text>
<text x="233.8" y="24.1">2</text>
<text x="233.8" y="26.7">3</text>
<text x="233.8" y="29.2">4</text>
<text x="233.8" y="31.7">5</text>
<text x="233.8" y="34.3">6</text>
<text x="233.8" y="36.8">7</text>
<text x="233.8" y="39.4">8</text>
<text x="256.3" y="50.3" transform="rotate(-90 256.3 50.3)">3</text>
<text x="258.8" y="50.3" transform="rotate(-90 258.8 50.3)">7</text>
<text x="244.6" y="61">8</text>
<text x="262.4" y="61">4</text>
<text x="251.2" y="73.1" transform="rotate(-90 251.2 73.1)">1</text>
<text x="134.8" y="83.8">B8</text>
<text x="148.3" y="80.1" transform="rotate(-90 148.3 80.1)">A1</text>
<text x="156" y="80.1" transform="rotate(-90 156 80.1)">S1</text>
<text x="69.4" y="88.9">8</text>
<text x="78.5" y="85.8" transform="rotate(-90 78.5 85.8)">7</text>
<text x="81" y="86.3" transform="rotate(-90 81 86.3)">10</text>
<text x="134.8" y="86.4">A8</text>
<text x="69.4" y="91.4">9</text>
<text x="134.8" y="94">B6</text>
<text x="69.4" y="96.5">5</text>
<text x="87.1" y="96.5">1</text>
<text x="87.1" y="99.1">2</text>
<text x="87.1" y="101.6">6</text>
<text x="92.2" y="96.5">3</text>
<text x="92.2" y="99.1">4</text>
<text x="115.1" y="99.1">1</text>
<text x="115.1" y="96.5">2</text>
<text x="134.8" y="96.5">A6</text>
<text x="134.8" y="101.6">A7</text>
<text x="134.8" y="99.1">B7</text>
<text x="134.8" y="106.7">B5</text>
<text x="69.4" y="109.2">4</text>
<text x="78.5" y="113.8" transform="rotate(-90 78.5 113.8)">3</text>
<text x="103.9" y="111.2" transform="rotate(-90 103.9 111.2)">5</text>
<text x="134.8" y="109.2">A5</text>
<text x="134.8" y="114.3">A4</text>
<text x="219.4" y="135.9">10</text>
<text x="219.9" y="133.3">9</text>
<text x="258.7" y="133.3">11</text>
<text x="68.9" y="143.5">72</text>
<text x="68.9" y="141">73</text>
<text x="93" y="141">78</text>
<text x="93" y="143.5">79</text>
<text x="219.9" y="143.5">6</text>
<text x="219.9" y="141">7</text>
<text x="219.9" y="138.4">8</text>
<text x="68.4" y="148.6">142</text>
<text x="93" y="146">80</text>
<text x="93" y="148.6">81</text>
<text x="219.9" y="148.6">4</text>
<text x="219.9" y="146">5</text>
<text x="68.4" y="153.7">152</text>
<text x="68.4" y="151.1">153</text>
<text x="93" y="151.1">82</text>
<text x="93" y="153.7">83</text>
<text x="219.9" y="153.7">2</text>
<text x="219.9" y="151.1">3</text>
<text x="68.4" y="156.2">143</text>
<text x="68.4" y="158.7">144</text>
<text x="68.4" y="161.3">145</text>
<text x="92.5" y="158.7">120</text>
<text x="92.5" y="161.3">121</text>
<text x="129.7" y="161.3">2</text>
<text x="129.7" y="158.7">3</text>
<text x="219.9" y="156.2">1</text>
<text x="68.4" y="163.8">146</text>
<text x="129.7" y="163.8">1</text>
<text x="148.3" y="165.8" transform="rotate(-90 148.3 165.8)">1</text>
<text x="150.9" y="165.8" transform="rotate(-90 150.9 165.8)">1</text>
<text x="153.4" y="165.8" transform="rotate(-90 153.4 165.8)">1</text>
<text x="156" y="165.8" transform="rotate(-90 156 165.8)">1</text>
<text x="158.5" y="165.8" transform="rotate(-90 158.5 165.8)">1</text>
<text x="161" y="165.8" transform="rotate(-90 161 165.8)">1</text>
<text x="121.7" y="170.9" transform="rotate(-90 121.7 170.9)">1</text>
<text x="124.2" y="170.9" transform="rotate(-90 124.2 170.9)">1</text>
<text x="148.3" y="170.9" transform="rotate(-90 148.3 170.9)">2</text>
<text x="150.9" y="170.9" transform="rotate(-90 150.9 170.9)">2</text>
<text x="153.4" y="170.9" transform="rotate(-90 153.4 170.9)">2</text>
<text x="156" y="170.9" transform="rotate(-90 156 170.9)">2</text>
<text x="158.5" y="170.9" transform="rotate(-90 158.5 170.9)">2</text>
<text x="161" y="170.9" transform="rotate(-90 161 170.9)">2</text>
<text x="121.7" y="176" transform="rotate(-90 121.7 176)">2</text>
<text x="124.2" y="176" transform="rotate(-90 124.2 176)">2</text>
</g>
<g font-size="1.8" fill="#0f0f0f">
<text x="221" y="26.6">SPI_MOSI</text>
<text x="221" y="24">SPI_CLK</text>
<text x="221" y="29.1">SPI_MISO</text>
<text x="221" y="34.2">SPI_CS1</text>
<text x="221" y="31.6">SPI_CS0</text>
<text x="221" y="39.3">SPI_CS3</text>
<text x="221" y="36.7">SPI_CS2</text>
<text x="248.7" y="50.3" transform="rotate(-90 248.7 50.3)">5 SPI_MOSI</text>
<text x="251.2" y="50.3" transform="rotate(-90 251.2 50.3)">2 SPI_MISO</text>
<text x="91.4" y="74.8">U_VIN</text>
<text x="251.1" y="81.5" transform="rotate(-90 251.1 81.5)">SPI_CS0</text>
<text x="256.2" y="81.5" transform="rotate(-90 256.2 81.5)">SPI_CLK 6</text>
<text x="128.3" y="114.2">U_VIN</text>
<text x="39.4" y="148.5">SPI_CLK</text>
<text x="54.3" y="150.7">R22 SPI_MOSI</text>
<text x="58.4" y="153.6">SPI_MISO</text>
<text x="58.4" y="161.2">SPI_CS2</text>
<text x="58.4" y="158.6">SPI_CS1</text>
<text x="58.4" y="156.1">SPI_CS0</text>
<text x="58.4" y="163.7">SPI_CS3</text>
</g>
</svg>
